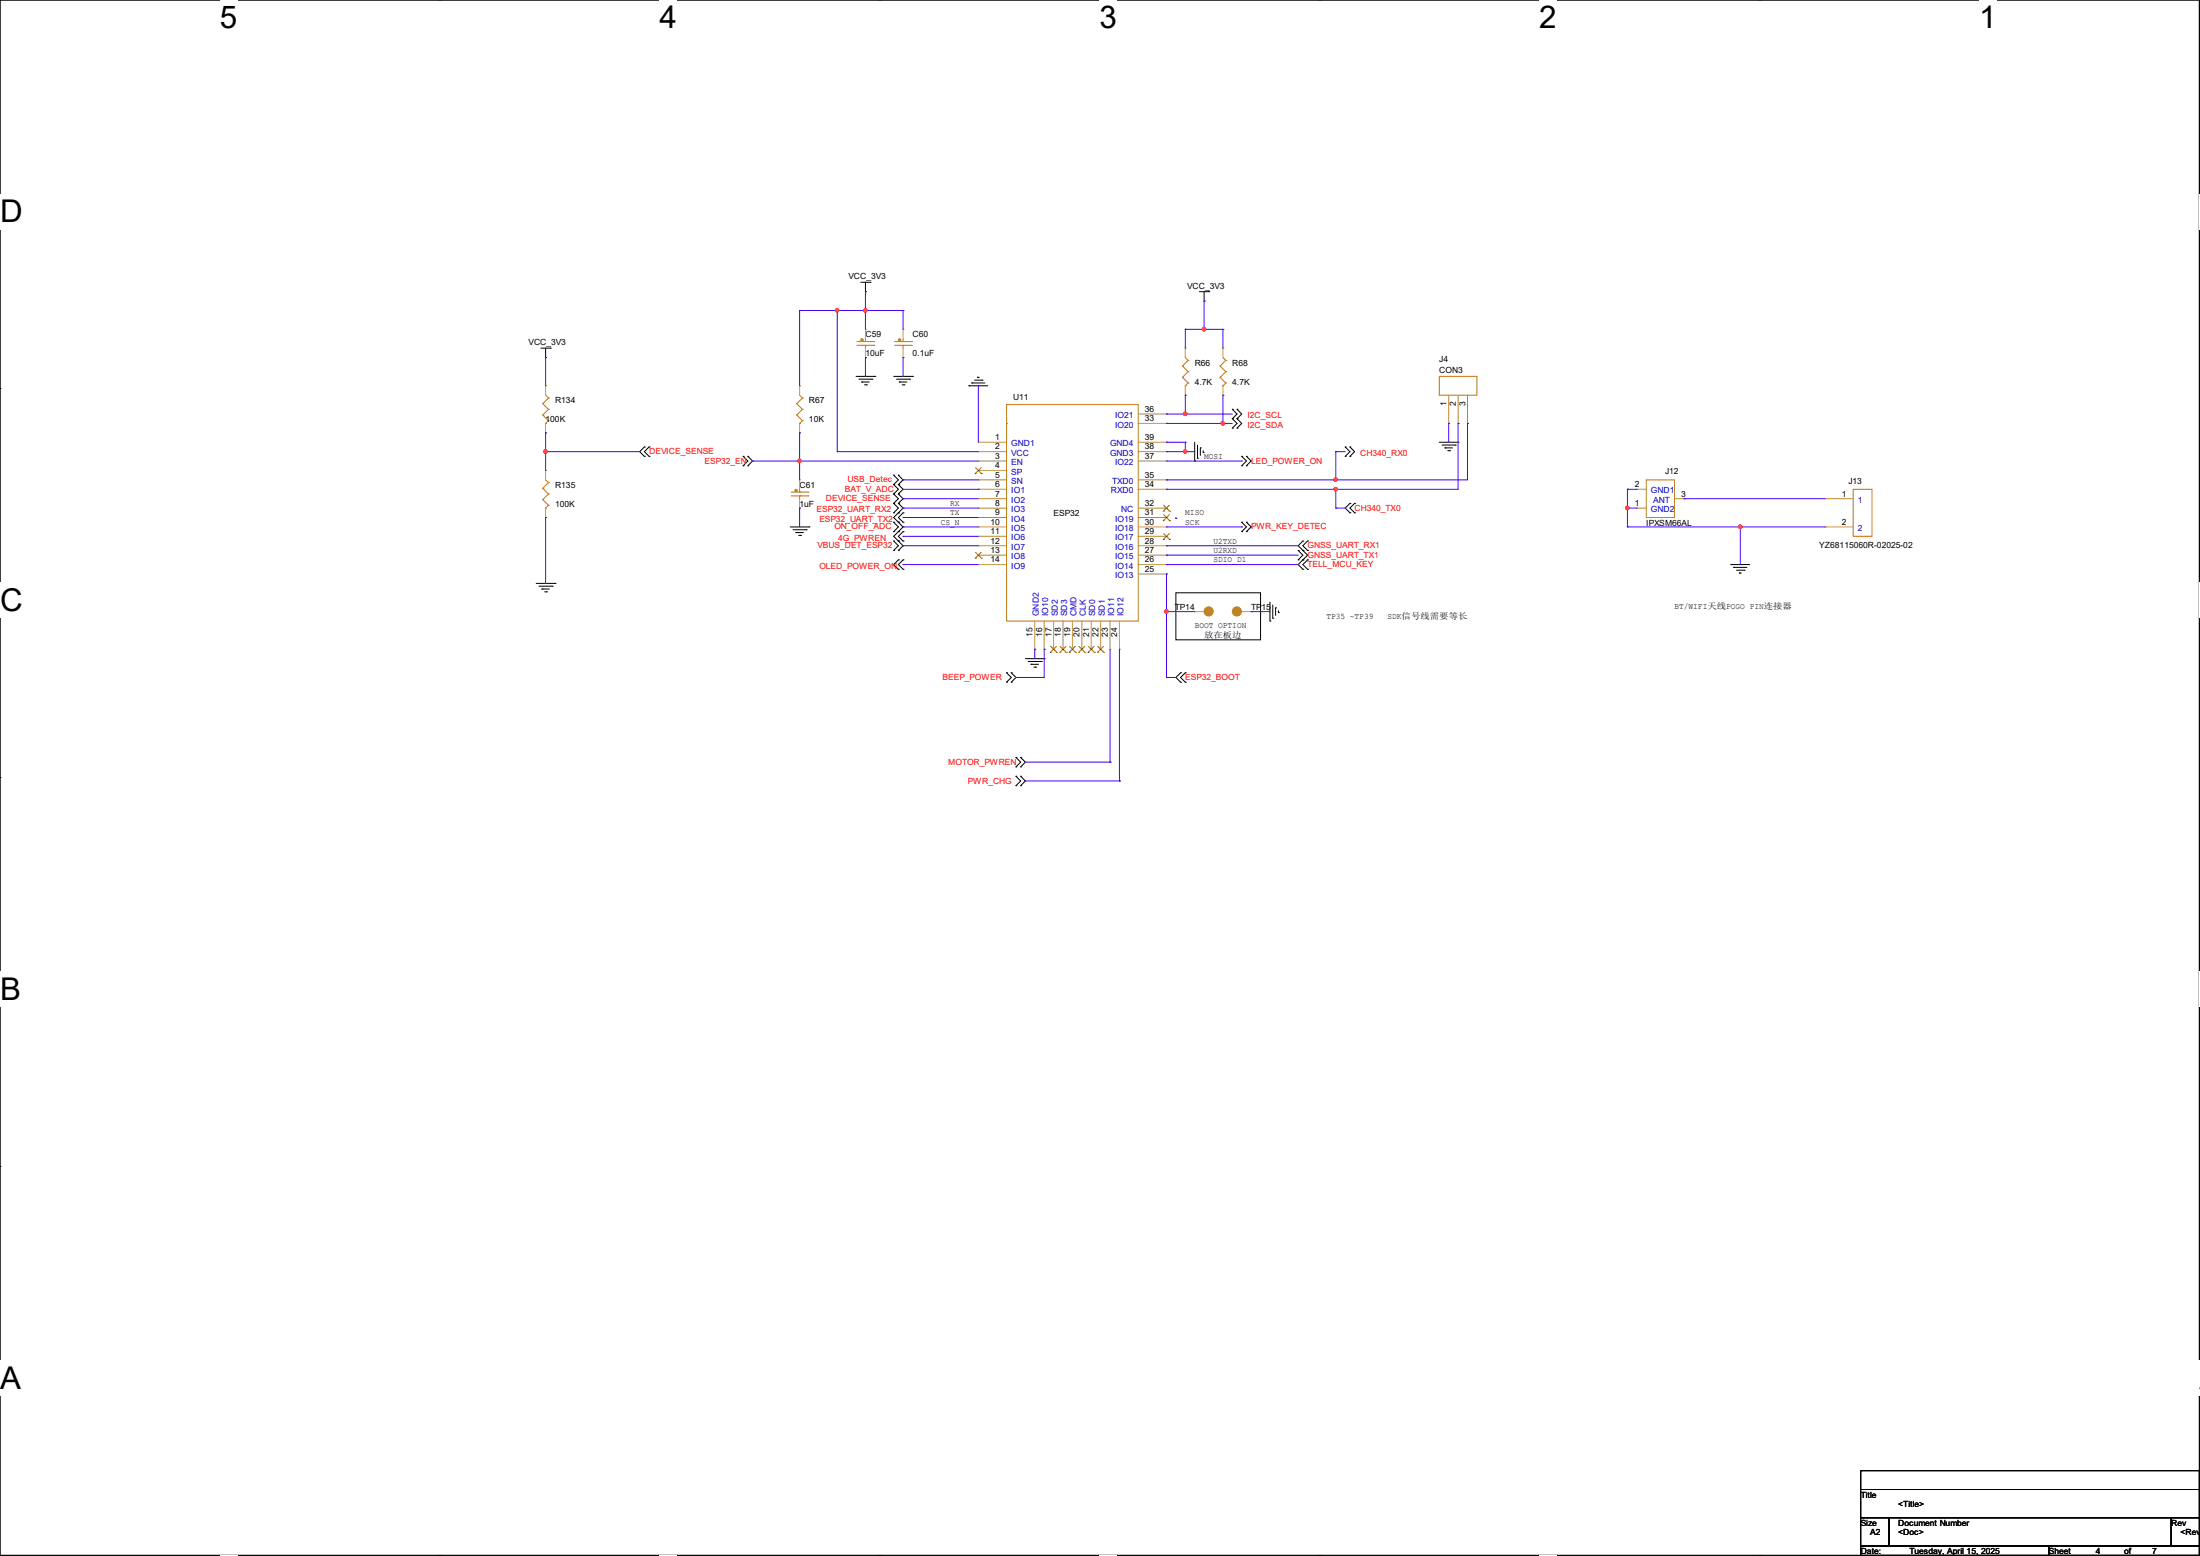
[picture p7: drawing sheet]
<svg xmlns="http://www.w3.org/2000/svg" width="297mm" height="210mm" viewBox="0 0 297 210" stroke-linecap="round" stroke-linejoin="round" font-family="sans-serif">
<path d="M0 0h296.9v209.9h-296.9z" fill="none" stroke="#000" stroke-width=".14"/>
<g fill="#fff">
<path d="M29.7 0h2.3v4.7h-2.3z"/>
<path d="M29.7 209.9h2.3v.1h-2.3z"/>
</g>
<path d="M59.4 0h.1M59.4 209.9h.1" fill="none" stroke="#000" stroke-width=".14"/>
<g fill="#fff">
<path d="M89 0h2.4v4.7h-2.4z"/>
<path d="M89 209.9h2.4v.1h-2.4z"/>
</g>
<path d="M118.7 0h.1M118.7 209.9h.1" fill="none" stroke="#000" stroke-width=".14"/>
<g fill="#fff">
<path d="M148.4 0h2.4v4.7h-2.4z"/>
<path d="M148.4 209.9h2.4v.1h-2.4z"/>
</g>
<path d="M178.1 0h.1M178.1 209.9h.1" fill="none" stroke="#000" stroke-width=".14"/>
<g fill="#fff">
<path d="M207.8 0h2.4v4.7h-2.4z"/>
<path d="M207.8 209.9h2.4v.1h-2.4z"/>
</g>
<path d="M237.5 0h.1M237.5 209.9h.1" fill="none" stroke="#000" stroke-width=".14"/>
<g fill="#fff">
<path d="M267.2 0h2.4v4.7h-2.4z"/>
<path d="M267.2 209.9h2.4v.1h-2.4z"/>
<path d="M0 26.2h3v4.7h-3z"/>
<path d="M296.9 26.2h.1v4.7h-.1z"/>
<path d="M0 78.7h3v4.7h-3z"/>
<path d="M296.9 78.7h.1v4.7h-.1z"/>
</g>
<path d="M0 52.5h.1M296.9 52.5h.1" fill="none" stroke="#000" stroke-width=".14"/>
<g fill="#fff">
<path d="M0 131.1h2.8v4.8h-2.8z"/>
<path d="M296.9 131.1h.1v4.8h-.1z"/>
</g>
<path d="M0 104.9h.1M296.9 104.9h.1" fill="none" stroke="#000" stroke-width=".14"/>
<g fill="#fff">
<path d="M0 183.6h2.8v4.8h-2.8z"/>
<path d="M296.8 183.6h.2v4.8h-.2z"/>
</g>
<g fill="none" stroke="#000" stroke-width=".14">
<path d="M116.2 38.1h1.3M116.8 39.4h.1M116.8 38.1v1.3M117.5 38.1h.1M161.9 39.4h1.3M162.6 39.4v1.2M163.2 39.4h.1M73 47h1.3M73.7 48.3h.1M73.7 47v1.3M74.3 47h.1M115.6 50.8h2.5"/>
<path d="M116 51.2h1.7M116.3 51.6h.1M116.3 51.6h1M116.7 51.9h.3M117 51.9h.1M117.7 51.2h.1M118.1 50.8h.1M120.6 50.8h2.6M121 51.2h1.8M121.4 51.6h.1M121.4 51.6h1M121.8 51.9h.2"/>
<path d="M122 51.9h.1M122.8 51.2h.1M123.2 50.8h.1M130.8 52.1h.1M130.8 52.1h2.5M131.2 51.7h.1M131.2 51.7h1.8M131.6 51.3h1M132 50.9h.1M132 50.9h.2M132.6 51.3h.1M161.3 59.7v2.5"/>
<path d="M162.6 40.6h.1M166.4 56.5h.1M166.4 57.8h.1M166.4 55.2h.1M166.4 56.5l.6 .6-.6 .7M166.4 55.2l.6 .7-.6 .6M167 56.5h.1M167 57.8h.1M167 55.2h.1M167 56.5l.6 .6-.6 .7M167 55.2l.6 .7-.6 .6M194.3 59.7h2.5"/>
<path d="M196.8 59.7h.1M72.4 78.7h2.5M72.8 79.1h1.7M73.2 79.5h.1M73.2 79.5h1M73.5 79.9h.3M73.8 79.9h.1M74.5 79.1h.1M74.9 78.7h.1M87 61.6h.1M87 60.3h.1M87 60.3l-.6 .7 .6 .6"/>
<path d="M87.6 60.3h.1M87.6 61.6h.1M87.6 60.3l-.6 .7 .6 .6M100.3 61.6h.1M100.3 62.9h.1M100.3 61.6l.7 .6-.7 .7M101 62.9h.1M101 61.6h.1M101 61.6l.6 .6-.6 .7M106.7 71.1h2.5M107.1 71.5h1.7M107.4 71.9h.1"/>
<path d="M107.4 71.9h1.1M107.8 72.3h.3M108.1 72.3h.1M108.8 71.5h.1M109.2 71.1h.1M120.6 66.7h.1M120.6 67.9h.1M120.6 69.2h.1M120.6 74.3h.1M120.6 73h.1M120.6 65.4h.1M120.6 64.1h.1"/>
<path d="M120.6 71.8h.1M120.6 70.5h.1M120.6 66.7l.7 .6-.7 .6M120.6 67.9l.7 .7-.7 .6M120.6 73l.7 .7-.7 .6M120.6 65.4l.7 .6-.7 .7M120.6 64.1l.7 .7-.7 .6M120.6 70.5l.7 .6-.7 .7M121.3 67.9h.1M121.3 66.7h.1M121.3 69.2h.1M121.3 70.5h.1"/>
<path d="M121.3 71.8h.1M121.3 73h.1M121.3 74.3h.1M121.3 65.4h.1M121.3 64.1h.1M121.3 75.6h.1M121.3 76.8h.1M121.3 66.7l.6 .6-.6 .6M121.3 67.9l.6 .7-1.3 1.2 1.3 1.3-.6 .7M121.3 71.8l-.7 .6 1.3 1.3-.6 .6M121.3 65.4l.6 .6-.6 .7M121.3 64.1l.6 .7-.6 .6"/>
<path d="M121.3 75.6l-.7 .6 .7 .6M121.9 69.2h.1M121.9 70.5h.1M121.9 71.8h.1M121.9 73h.1M121.9 75.6h.1M121.9 76.8h.1M121.9 69.2l-.6 .6 .6 .7M121.9 71.8l-.6 .6 .6 .6M121.9 75.6l-.6 .6 .6 .6M161.3 62.2h.1M161.7 61.8h.1"/>
<path d="M161.7 60.1v1.7M162.1 60.5h.1M162.1 60.5v1M162.4 61.1h.1M162.4 60.8v.3M167.6 61.6h.1M167.6 62.9h.1M167.6 71.8h.1M167.6 70.5h.1M167.6 61.6l.7 .6-.7 .7M167.6 70.5l.7 .6-.7 .7M168.3 61.6h.1"/>
<path d="M168.3 62.9h.1M168.3 71.8h.1M168.3 70.5h.1M168.3 61.6l.6 .6-.6 .7M168.3 70.5l.6 .6-.6 .7M175.3 75.6h.1M175.3 74.3h.1M175.3 74.3l.6 .6-.6 .7M175.9 76.8h.1M175.9 75.6h.1M175.9 74.3h.1M175.9 73h.1"/>
<path d="M175.9 73l-.6 .7 1.2 1.2-1.2 1.3 .6 .6M176.5 75.6h.1M176.5 76.8h.1M176.5 74.3h.1M176.5 73h.1M176.5 75.6l-.6 .6 .6 .6M176.5 73l-.6 .7 .6 .6M181.6 60.3h.1M181.6 61.6h.1M181.6 60.3l.6 .7-.6 .6M182.2 67.9h.1M182.2 69.2h.1"/>
<path d="M182.2 60.3h.1M182.2 61.6h.1M182.2 67.9l-.6 .7 .6 .6M182.2 60.3l.7 .7-.7 .6M182.9 69.2h.1M182.9 67.9h.1M182.9 67.9l-.7 .7 .7 .6M194.7 60.1h1.8M195.1 60.5h.1M195.1 60.5h1M195.5 60.8h.2M195.7 60.8h.1"/>
<path d="M196.5 60.1h.1M233.7 76.2h.1M233.7 76.2h2.5M234.1 76.6h.1M234.1 76.6h1.7M234.4 77h1.1M234.8 77.3h.1M234.8 77.3h.3M235.5 77h.1M135.9 92.1h.1M135.9 90.8h.1M135.9 90.8l.6 .6-.6 .7"/>
<path d="M136.5 90.8h.1M136.5 92.1h.1M136.5 90.8l.7 .6-.7 .7M138.4 88.9h2.6M138.8 89.3h1.8M139.2 89.7h.1M139.2 89.7h1M139.6 90h.2M139.8 90h.1M140.6 89.3h.1M141 88.9h.1M158.7 80h11.5v6.4h-11.5z"/>
<path d="M159.4 92.1h.1M159.4 90.8h.1M159.4 90.8l-.7 .6 .7 .7M160 90.8h.1M160 92.1h.1M160 90.8l-.6 .6 .6 .7M171.4 83.8h.1M171.4 81.3v2.5M171.8 83.4h.1M171.8 81.7v1.7M172.2 82h.1M172.2 82v1.1"/>
<path d="M172.6 82.7h.1M172.6 82.4v.3M137.2 102.2h.1M137.2 103.5h.1M137.2 106h.1M137.2 104.8h.1M137.2 102.2l.6 .7-.6 .6M137.2 104.8l.6 .6-.6 .6M137.8 103.5h.1M137.8 102.2h.1M137.8 104.8h.1M137.8 106h.1"/>
<path d="M137.8 102.2l.6 .7-.6 .6M137.8 104.8l.6 .6-.6 .6M0 157.4h.1M296.9 157.4h.1M251.2 198.5h45.7v2.5h-45.7zM251.2 201h45.7v3.9h-45.7zM251.2 204.9h3.8v3.8h-3.8zM251.2 208.7h25.4v1.2h-25.4zM255 204.9h38.1v3.8h-38.1zM276.6 208.7h20.3v1.2h-20.3zM293.1 204.9h3.8v3.8h-3.8z"/>
</g>
<g fill="none" stroke="#cc8006" stroke-width=".14">
<path d="M73.3 54.5h.1M73.3 56h.1M73.3 54.5l.7 .7M73.3 56l.7 .8M73.7 57.1h.1M73.7 53.3l.3 .4M74 53.7h.1M74 55.2h.1M74 56.8h.1M74 53.7l-.7 .8M74 55.2l-.7 .8M74 56.8l-.3 .3"/>
<path d="M107.6 54.5h.1M107.6 56h.1M107.6 54.5l.7 .7M107.6 56l.7 .8M107.9 57.1h.1M107.9 53.3l.4 .4M108.3 53.7h.1M108.3 55.2h.1M108.3 56.8h.1M108.3 53.7l-.7 .8M108.3 55.2l-.7 .8M108.3 56.8l-.4 .3"/>
<path d="M115.7 46.6h2.3M115.7 46.1h2.3M116.8 46.6h.1M116.8 46.1h.1M116.8 45.7v.4M116.8 46.6v.4M118 46.6h.1M118 46.1h.1M120.8 46.6h2.3M120.8 46.1h2.3M121.9 46.6h.1M121.9 46.1h.1"/>
<path d="M121.9 45.7v.4M121.9 46.6v.4M123.1 46.6h.1M123.1 46.1h.1M135.9 54.6h17.8v29.2h-17.8zM135.9 57.1h.1M135.9 57v.1M159.6 49.4h.1M159.6 50.9h.1M159.6 49.4l.8 .8M159.6 50.9l.8 .8M160 52.1h.1"/>
<path d="M160 48.3l.4 .3M160.4 48.6h.1M160.4 50.2h.1M160.4 51.7h.1M160.4 48.6l-.8 .8M160.4 50.2l-.8 .7M160.4 51.7l-.4 .4M164.7 49.4h.1M164.7 50.9h.1M164.7 49.4l.8 .8M164.7 50.9l.8 .8M165.1 52.1h.1"/>
<path d="M165.1 48.3l.4 .3M165.5 48.6h.1M165.5 50.2h.1M165.5 51.7h.1M165.5 48.6l-.8 .8M165.5 50.2l-.8 .7M165.5 51.7l-.4 .4M194.3 50.8h5.1v2.5h-5.1zM73.3 65.9h.1M73.3 67.4h.1M73.3 65.9l.7 .8M73.3 67.4l.7 .8"/>
<path d="M73.7 68.6h.1M73.7 64.8l.3 .4M74 65.2h.1M74 66.7h.1M74 68.2h.1M74 65.2l-.7 .7M74 66.7l-.7 .7M74 68.2l-.3 .4M106.8 66.9h2.3M106.8 66.4h2.3M107.9 66.9h.1M107.9 66.4h.1"/>
<path d="M107.9 66v.4M107.9 66.9v.4M109.1 66.9h.1M109.1 66.4h.1M222.2 64.8h3.9v5h-3.9zM250.2 66h2.5v6.4h-2.5z"/>
</g>
<g fill="#cc8006" stroke="#cc8006" stroke-width=".14">
<circle cx="116.4" cy="45.9" r=".17"/>
<circle cx="107.5" cy="66.2" r=".17"/>
<circle cx="167" cy="82.5" r=".61"/>
<circle cx="121.5" cy="45.9" r=".17"/>
<circle cx="163.2" cy="82.5" r=".61"/>
</g>
<g fill="none" stroke="#a84" stroke-width=".14">
<path d="M73.7 52.1h.1M73.7 58.4h.1M73.7 52.1v1.2M73.7 57.1v1.3M107.9 52.1h.1M107.9 58.4h.1M107.9 52.1v1.2M107.9 57.1v1.3M116.8 44.4h.1M116.8 48.3h.1M116.8 44.4v1.3M116.8 47v1.3"/>
<path d="M121.9 44.4h.1M121.9 48.3h.1M121.9 44.4v1.3M121.9 47v1.3M132.1 59.7h.1M132.1 59.7h3.8M153.7 59.7h3.8M153.7 57.1h3.8M153.7 55.9h3.8M157.5 57.1h.1M157.5 55.9h.1M157.5 59.7h.1"/>
<path d="M160 47h.1M160 53.3h.1M160 47v1.3M160 52.1v1.2M165.1 47h.1M165.1 53.3h.1M165.1 47v1.3M165.1 52.1v1.2M195.6 57.1h.1M195.6 53.3v3.8M196.8 57.1h.1M196.8 53.3v3.8"/>
<path d="M198.1 57.1h.1M198.1 53.3v3.8M73.7 63.5h.1M73.7 69.8h.1M73.7 63.5v1.3M73.7 68.6v1.2M107.9 64.8h.1M107.9 68.6h.1M107.9 64.8v1.2M107.9 67.3v1.3M132.1 61h.1M132.1 62.2h.1"/>
<path d="M132.1 63.5h.1M132.1 64.8h.1M132.1 66h.1M132.1 67.3h.1M132.1 71.1h.1M132.1 72.4h.1M132.1 73.7h.1M132.1 74.9h.1M132.1 76.2h.1M132.1 68.6h.1M132.1 69.8h.1M132.1 67.3h3.8"/>
<path d="M132.1 71.1h3.8M132.1 66h3.8M132.1 68.6h3.8M132.1 61h3.8M132.1 62.2h3.8M132.1 63.5h3.8M132.1 64.8h3.8M132.1 72.4h3.8M132.1 73.7h3.8M132.1 74.9h3.8M132.1 76.2h3.8M132.1 69.8h3.8"/>
<path d="M153.7 71.1h3.8M153.7 66h3.8M153.7 68.6h3.8M153.7 61h3.8M153.7 62.2h3.8M153.7 64.8h3.8M153.7 72.4h3.8M153.7 73.7h3.8M153.7 74.9h3.8M153.7 76.2h3.8M153.7 77.5h3.8M153.7 69.8h3.8"/>
<path d="M157.5 77.5h.1M157.5 76.2h.1M157.5 74.9h.1M157.5 73.7h.1M157.5 72.4h.1M157.5 71.1h.1M157.5 69.8h.1M157.5 66h.1M157.5 64.8h.1M157.5 61h.1M157.5 68.6h.1M157.5 62.2h.1"/>
<path d="M221 66h.1M221 68.6h.1M221 66h1.2M221 68.6h1.2M226.1 67.3h1.2M227.3 67.3h.1M246.4 67.3h.1M246.4 71.1h.1M246.4 67.3h3.8M246.4 71.1h3.8M139.7 87.6h.1M139.7 83.8v3.8"/>
<path d="M141 87.6h.1M141 83.8v3.8M142.2 87.6h.1M142.2 83.8v3.8M143.5 87.6h.1M143.5 83.8v3.8M144.8 87.6h.1M144.8 83.8v3.8M146 87.6h.1M146 83.8v3.8M147.3 87.6h.1M147.3 83.8v3.8"/>
<path d="M148.6 87.6h.1M148.6 83.8v3.8M149.9 87.6h.1M149.9 83.8v3.8M151.1 87.6h.1M151.1 83.8v3.8M161.3 82.5h.1M161.3 82.5h1.3M167.6 82.5h1.3M168.9 82.5h.1"/>
</g>
<g fill="none" stroke="#804000" stroke-width=".14">
<path d="M131.7 63.9h.1M131.7 75.4h.1M131.7 63.1l.8 .8M131.7 74.5l.8 .9M132.5 63.1l-.8 .8M132.5 74.5l-.8 .9M132.5 63.9h.1M132.5 75.4h.1M157.1 72.8h.1M157.1 70.3h.1M157.1 69h.1M157.1 72l.8 .8"/>
<path d="M157.1 69.5l.8 .8M157.1 68.2l.8 .8M157.9 72l-.8 .8M157.9 69.5l-.8 .8M157.9 68.2l-.8 .8M157.9 72.8h.1M157.9 70.3h.1M157.9 69h.1M141.8 88.1h.1M141.9 87.2l.8 .9M142.6 87.2l-.8 .9M142.7 88.1h.1"/>
<path d="M143.1 88.1h.1M143.1 87.2l.8 .9M143.9 87.2l-.8 .9M143.9 88.1h.1M144.4 88.1h.1M144.4 87.2l.8 .9M145.2 87.2l-.8 .9M145.2 88.1h.1M145.6 88.1h.1M145.7 87.2l.8 .9M146.4 87.2l-.8 .9M146.5 88.1h.1"/>
<path d="M146.9 88.1h.1M146.9 87.2l.8 .9M147.7 87.2l-.8 .9M147.7 88.1h.1M148.2 88.1h.1M148.2 87.2l.8 .9M149 87.2l-.8 .9M149 88.1h.1"/>
</g>
<g fill="none" stroke="#4200ff" stroke-width=".14">
<path d="M116.8 39.4h.1M116.8 39.4v5M73.7 58.4h.1M73.7 48.3h.1M73.7 48.3v3.8M73.7 58.4v5.1M107.9 41.9h.1M107.9 58.4h.1M107.9 41.9h14M107.9 41.9v10.2M107.9 58.4v6.4M113 41.9h.1"/>
<path d="M113 41.9v19.1M116.8 41.9h.1M116.8 48.3h.1M116.8 48.3v2.5M121.9 41.9h.1M121.9 48.3h.1M121.9 41.9v2.5M121.9 48.3v2.5M132.1 52.1h.1M132.1 52.1v7.6M157.5 59.7h.1M157.5 57.1h.1"/>
<path d="M157.5 55.9h.1M157.5 59.7h2.5M157.5 57.1h8.9M157.5 55.9h8.9M160 59.7h.1M160 53.3h.1M160 55.9h.1M160 44.4h.1M160 44.4v2.6M160 53.3v2.6M160 59.7v1.3M160 44.4h5.1"/>
<path d="M162.6 40.6h.1M162.6 44.4h.1M162.6 40.6v3.8M165.1 53.3h.1M165.1 57.1h.1M165.1 44.4h.1M165.1 44.4v2.6M165.1 53.3v3.8M195.6 57.1h.1M195.6 57.1v2.6M196.8 57.1h.1M196.8 57.1v8.9h-39.3"/>
<path d="M198.1 57.1h.1M198.1 57.1v7.7h-40.6M73.7 69.8h.1M73.7 61h.1M73.7 61h12.7M73.7 69.8v8.9M101.6 62.2h.1M101.6 62.2h30.5M107.9 62.2h.1M107.9 68.6h.1M107.9 68.6v2.5M113 61h.1"/>
<path d="M113 61h19.1M121.9 72.4h.1M121.9 68.6h.1M121.9 69.8h.1M121.9 67.3h.1M121.9 73.7h.1M121.9 71.1h.1M121.9 76.2h.1M121.9 64.8h.1M121.9 64.8h10.2M121.9 66h10.2M121.9 73.7h10.2"/>
<path d="M121.9 76.2h10.2M121.9 72.4h10.2M121.9 68.6h10.2M121.9 69.8h10.2M121.9 67.3h10.2M121.9 71.1h10.2M132.1 66h.1M157.5 61h.1M157.5 64.8h.1M157.5 66h.1M157.5 73.7h.1M157.5 74.9h.1"/>
<path d="M157.5 77.5h.1M157.5 76.2h.1M157.5 61h3.8M157.5 62.2h10.1M157.5 73.7h17.8M157.5 74.9h17.8M157.5 77.5v13.9M157.5 76.2h17.8M157.5 71.1h10.1M158.7 70h.1M158.7 69.8v.2M160 61h.1"/>
<path d="M167.6 71.1h.1M167.6 62.2h.1M180.3 68.6h.1M180.3 66h.1M180.3 61h.1M180.3 64.8h.1M180.3 61h1.3M180.3 68.6h1.3M180.3 61v3.8M180.3 66v2.6M219.7 66h.1M219.7 68.6h.1"/>
<path d="M219.7 71.1h.1M219.7 66h1.3M219.7 68.6h1.3M219.7 66v5.1M219.7 71.1h26.7M227.3 67.3h.1M227.3 67.3h19.1M234.9 71.1h.1M234.9 71.1v5.1M137.2 91.4h.1M139.7 87.6h.1M139.7 87.6v1.3"/>
<path d="M141 87.6h.1M141 87.6v3.8h-3.8M149.9 87.6v15.3M151.1 87.6v17.8M157.5 82.5h.1M157.5 91.4h.1M157.5 82.5h3.8M157.5 91.4h1.2M168.9 82.5h.1M168.9 82.5h2.5M138.4 102.9h11.5M138.4 105.4h12.7"/>
<path d="M149.9 102.9h.1M151.1 105.4h.1"/>
</g>
<g fill="#f00" stroke="#f00" stroke-width=".14">
<circle cx="113" cy="41.9" r=".23"/>
<circle cx="116.8" cy="41.9" r=".23"/>
<circle cx="160" cy="60.9" r=".23"/>
<circle cx="107.9" cy="62.2" r=".23"/>
<circle cx="157.5" cy="82.5" r=".23"/>
<circle cx="165.1" cy="57.1" r=".23"/>
<circle cx="180.3" cy="66" r=".23"/>
<circle cx="180.3" cy="64.7" r=".23"/>
<circle cx="160" cy="55.9" r=".23"/>
<circle cx="162.5" cy="44.4" r=".23"/>
<circle cx="73.6" cy="60.9" r=".23"/>
<circle cx="219.7" cy="68.6" r=".23"/>
<circle cx="234.9" cy="71.1" r=".23"/>
</g>
<g font-size="4.2">
<text x="29.7" y="3.8">5</text>
<text x="89" y="3.8">4</text>
<text x="148.4" y="3.8">3</text>
<text x="207.8" y="3.8">2</text>
<text x="267.2" y="3.8">1</text>
<text x="0" y="30">D</text>
<text x="0" y="82.5">C</text>
<text x="0" y="135">B</text>
<text x="0" y="187.5">A</text>
<text x="296.9" y="187.5">A</text>
</g>
<g font-size="1.1">
<text x="114.6" y="37.7">VCC_3V3</text>
<text x="160.3" y="38.9">VCC_3V3</text>
<text x="71.4" y="46.6">VCC_3V3</text>
<text x="116.8" y="45.6">C59</text>
<text x="123.2" y="45.6">C60</text>
<text x="116.8" y="48.1">10uF</text>
<text x="123.2" y="48.1">0.1uF</text>
<text x="136.8" y="53.9">U11</text>
<text x="161.3" y="49.4">R66</text>
<text x="161.3" y="51.9">4.7K</text>
<text x="166.4" y="49.4">R68</text>
<text x="166.4" y="51.9">4.7K</text>
<text x="194.3" y="48.9">J4</text>
<text x="194.3" y="50.4">CON3</text>
<text x="73.7" y="57">100K</text>
<text x="74.9" y="54.4">R134</text>
<text x="109.2" y="54.4">R67</text>
<text x="109.2" y="57">10K</text>
<text x="134.4" y="59.4">1</text>
<text x="154.6" y="56.9">33</text>
<text x="154.6" y="55.6">36</text>
<text x="154.6" y="59.4">39</text>
<text x="195.3" y="54.9" transform="rotate(-90 195.3 54.9)">1</text>
<text x="196.6" y="54.9" transform="rotate(-90 196.6 54.9)">2</text>
<text x="197.8" y="54.9" transform="rotate(-90 197.8 54.9)">3</text>
<text x="74.9" y="65.9">R135</text>
<text x="107.9" y="65.9">C61</text>
<text x="134.4" y="60.7">2</text>
<text x="134.4" y="61.9">3</text>
<text x="134.4" y="63.2">4</text>
<text x="134.4" y="64.5">5</text>
<text x="134.4" y="65.7">6</text>
<text x="154.6" y="65.7">34</text>
<text x="154.6" y="64.5">35</text>
<text x="154.6" y="60.7">38</text>
<text x="154.6" y="61.9">37</text>
<text x="162.6" y="61.9">MOSI</text>
<text x="220.7" y="65.7">2</text>
<text x="224.8" y="64">J12</text>
<text x="249.5" y="65.4">J13</text>
<text x="74.9" y="68.4">100K</text>
<text x="107.9" y="68.4">1uF</text>
<text x="127" y="70.8">CS_N</text>
<text x="128.3" y="68.3">RX</text>
<text x="128.3" y="69.6">TX</text>
<text x="133.7" y="70.8">10</text>
<text x="134.4" y="67">7</text>
<text x="134.4" y="68.3">8</text>
<text x="134.4" y="69.6">9</text>
<text x="142.2" y="69.7">ESP32</text>
<text x="154.6" y="70.8">30</text>
<text x="154.6" y="69.6">31</text>
<text x="154.6" y="68.3">32</text>
<text x="160" y="69.6">MISO</text>
<text x="160" y="70.8">SCK</text>
<text x="220.7" y="68.3">1</text>
<text x="222.2" y="71">IPXSM66AL</text>
<text x="226.9" y="67">3</text>
<text x="248.7" y="67">1</text>
<text x="248.7" y="70.8">2</text>
<text x="133.7" y="72.1">11</text>
<text x="133.7" y="73.4">12</text>
<text x="133.7" y="74.6">13</text>
<text x="133.7" y="75.9">14</text>
<text x="154.6" y="77.2">25</text>
<text x="154.6" y="75.9">26</text>
<text x="154.6" y="74.6">27</text>
<text x="154.6" y="73.4">28</text>
<text x="154.6" y="72.1">29</text>
<text x="163.8" y="73.4">U2TXD</text>
<text x="163.8" y="74.6">U2RXD</text>
<text x="163.8" y="75.9">SDIO_D1</text>
<text x="245.6" y="74">YZ68115060R-02025-02</text>
<text x="158.6" y="82.4">TP14</text>
<text x="168.9" y="82.4">TP15</text>
<text x="179.1" y="83.5">TP35 ~TP39</text>
<text x="187.3" y="83.5">SDK信号线需要等长</text>
<text x="226.1" y="82.3">BT/WIFI天线POGO PIN连接器</text>
<text x="139.4" y="86" transform="rotate(-90 139.4 86)">15</text>
<text x="140.7" y="86" transform="rotate(-90 140.7 86)">16</text>
<text x="141.9" y="86" transform="rotate(-90 141.9 86)">17</text>
<text x="143.2" y="86" transform="rotate(-90 143.2 86)">18</text>
<text x="144.5" y="86" transform="rotate(-90 144.5 86)">19</text>
<text x="145.8" y="86" transform="rotate(-90 145.8 86)">20</text>
<text x="147" y="86" transform="rotate(-90 147 86)">21</text>
<text x="148.3" y="86" transform="rotate(-90 148.3 86)">22</text>
<text x="149.6" y="86" transform="rotate(-90 149.6 86)">23</text>
<text x="150.8" y="86" transform="rotate(-90 150.8 86)">24</text>
<text x="161.3" y="84.8">BOOT OPTION</text>
<text x="162.6" y="86.1">放在板边</text>
<text x="251.2" y="202.1">Title</text>
<text x="256.3" y="203.4">&lt;Title&gt;</text>
<text x="251.2" y="206">Size</text>
<text x="251.2" y="209.8">Date:</text>
<text x="252.5" y="207.2">A2</text>
<text x="256.3" y="206">Document Number</text>
<text x="256.3" y="207.2">&lt;Doc&gt;</text>
<text x="257.8" y="209.8">Tuesday, April 15, 2025</text>
<text x="276.6" y="209.8">Sheet</text>
<text x="282.9" y="209.8">4</text>
<text x="286.8" y="209.8">of</text>
<text x="290.6" y="209.8">7</text>
<text x="293.1" y="206">Rev</text>
<text x="294.4" y="207.2">&lt;RevCo</text>
</g>
<g font-size="1.1" fill="#00c">
<text x="150.5" y="57.7">IO20</text>
<text x="150.5" y="56.4">IO21</text>
<text x="136.5" y="60.2">GND1</text>
<text x="136.5" y="61.5">VCC</text>
<text x="136.5" y="62.8">EN</text>
<text x="136.5" y="64.1">SP</text>
<text x="136.5" y="65.3">SN</text>
<text x="149.9" y="61.5">GND3</text>
<text x="149.9" y="60.2">GND4</text>
<text x="150.2" y="65.3">TXD0</text>
<text x="150.5" y="62.8">IO22</text>
<text x="136.5" y="66.6">IO1</text>
<text x="136.5" y="67.9">IO2</text>
<text x="136.5" y="71.7">IO5</text>
<text x="136.5" y="69.1">IO3</text>
<text x="136.5" y="70.4">IO4</text>
<text x="150" y="66.6">RXD0</text>
<text x="150.5" y="71.7">IO18</text>
<text x="150.5" y="70.4">IO19</text>
<text x="151.4" y="69.1">NC</text>
<text x="222.9" y="66.6">GND1</text>
<text x="222.9" y="69.1">GND2</text>
<text x="223.2" y="67.9">ANT</text>
<text x="250.8" y="67.9">1</text>
<text x="250.8" y="71.7">2</text>
<text x="136.5" y="72.9">IO6</text>
<text x="136.5" y="74.2">IO7</text>
<text x="136.5" y="75.5">IO8</text>
<text x="136.5" y="76.8">IO9</text>
<text x="150.5" y="76.8">IO14</text>
<text x="150.5" y="75.5">IO15</text>
<text x="150.5" y="74.2">IO16</text>
<text x="150.5" y="72.9">IO17</text>
<text x="140.3" y="83.2" transform="rotate(-90 140.3 83.2)">GND2</text>
<text x="141.5" y="83.2" transform="rotate(-90 141.5 83.2)">IO10</text>
<text x="142.8" y="83.2" transform="rotate(-90 142.8 83.2)">SD2</text>
<text x="144.1" y="83.2" transform="rotate(-90 144.1 83.2)">SD3</text>
<text x="145.3" y="83.2" transform="rotate(-90 145.3 83.2)">CMD</text>
<text x="146.6" y="83.2" transform="rotate(-90 146.6 83.2)">CLK</text>
<text x="147.9" y="83.2" transform="rotate(-90 147.9 83.2)">SD0</text>
<text x="149.1" y="83.2" transform="rotate(-90 149.1 83.2)">SD1</text>
<text x="150.4" y="83.2" transform="rotate(-90 150.4 83.2)">IO11</text>
<text x="150.5" y="78">IO13</text>
<text x="151.7" y="83.2" transform="rotate(-90 151.7 83.2)">IO12</text>
</g>
<g font-size="1.1" fill="#f00">
<text x="168.4" y="57.7">I2C_SDA</text>
<text x="168.4" y="56.5">I2C_SCL</text>
<text x="87.6" y="61.3">DEVICE_SENSE</text>
<text x="95.1" y="62.6">ESP32_EN</text>
<text x="114.4" y="65.1">USB_Detec</text>
<text x="168.9" y="62.6">LED_POWER_ON</text>
<text x="183.6" y="61.6">CH340_RX0</text>
<text x="110.2" y="69">ESP32_UART_RX2</text>
<text x="110.6" y="70.4">ESP32_UART_TX2</text>
<text x="111.5" y="67.7">DEVICE_SENSE</text>
<text x="112.6" y="71.5">ON_OFF_ADC</text>
<text x="114" y="66.4">BAT_V_ADC</text>
<text x="168.9" y="71.5">PWR_KEY_DETEC</text>
<text x="182.9" y="68.9">CH340_TX0</text>
<text x="110.4" y="74">VBUS_DET_ESP32</text>
<text x="110.6" y="76.8">OLED_POWER_ON</text>
<text x="113.2" y="73">4G_PWREN</text>
<text x="176.5" y="76.5">TELL_MCU_KEY</text>
<text x="176.5" y="75.3">GNSS_UART_TX1</text>
<text x="176.5" y="74">GNSS_UART_RX1</text>
<text x="127.3" y="91.8">BEEP_POWER</text>
<text x="160" y="91.8">ESP32_BOOT</text>
<text x="128" y="103.2">MOTOR_PWREN</text>
<text x="130.7" y="105.8">PWR_CHG</text>
</g>
</svg>
